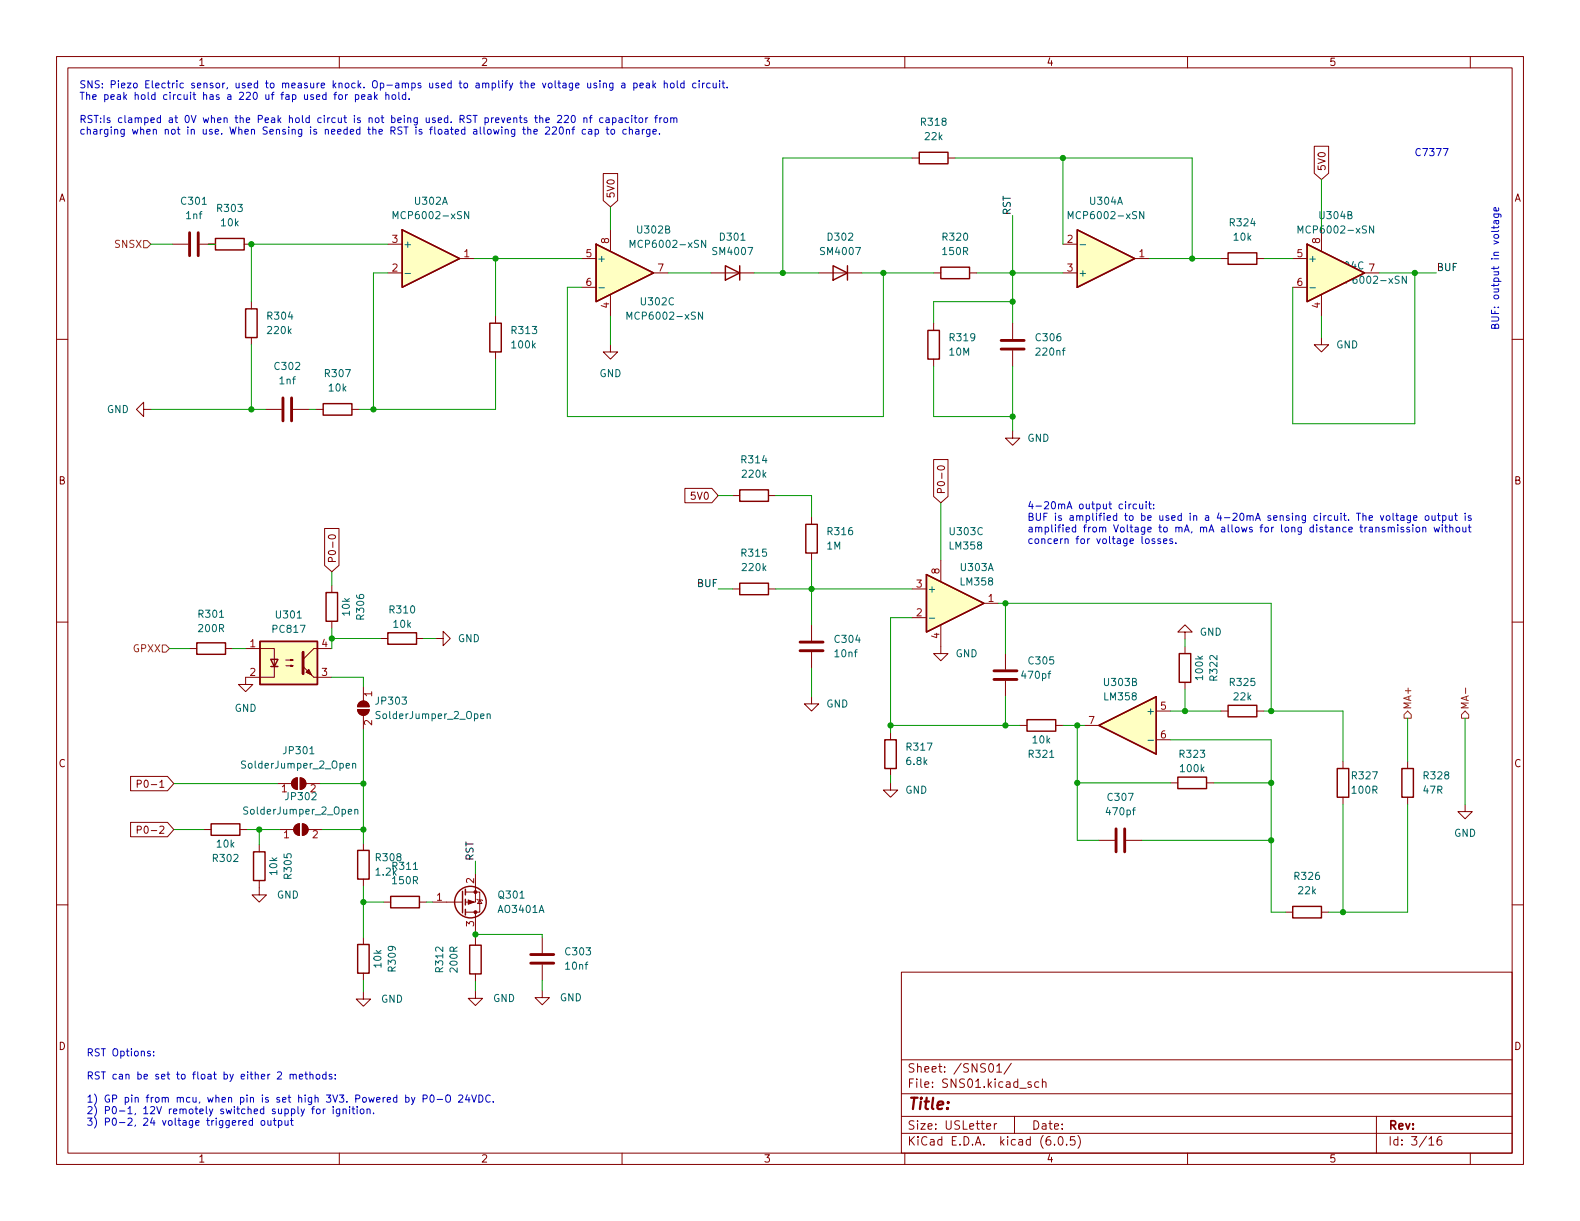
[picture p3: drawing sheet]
<svg xmlns="http://www.w3.org/2000/svg" width="279mm" height="216mm" viewBox="0 0 279 216" stroke-linecap="round" stroke-linejoin="round" font-family="sans-serif">
<g fill="none" stroke="#840000" stroke-width=".18">
<path d="M10 10h259.4v195.9h-259.4zM12 12h255.4v191.9h-255.4zM60 10v2M110 10v2M160 10v2M210 10v2M260 10v2M106.7 30.7h2.5v4.8l-1.3 1.1-1.2-1.1zM161.3 27.9h1.3M167.6 27.9h1.3M232.4 25.9h2.6v4.7l-1.3 1.2-1.3-1.2zM10 60h2"/>
<path d="M30.5 43.2h2.8M35.3 43.2h2.8M43.2 43.2h1.2M44.4 53.3v1.3M44.4 59.7v1.3M68.6 48.3h2.5M68.6 43.2h2.5M81.3 45.7h2.5M87.6 55.9v1.3M102.9 45.7h2.5M102.9 50.8h2.5M107.9 40.6v3.9"/>
<path d="M107.9 52.1v3.8M115.6 48.3h2.5M125.7 48.3h7.6M144.8 48.3h7.6M165.1 48.3h1.3M165.1 57.2v1.2M171.4 48.3h1.3M179.1 57.2v2.7M188 48.3h2.5M188 43.2h2.5M200.7 45.7h2.5M215.9 45.7h1.3"/>
<path d="M222.2 45.7h1.3M228.6 45.7h2.5M228.6 50.8h2.5M233.7 59.7v1.3h1.2l-1.2 1.2-1.3-1.2h1.3M233.7 40.6v3.9M233.7 52.1v3.8M267.4 60h2M25.4 72.4v-1.3l-1.3 1.3 1.3 1.3v-1.3h1.3M47 72.4h2.8M51.8 72.4h2.8M55.9 72.4h1.2M62.2 72.4h1.3"/>
<path d="M87.6 62.2v1.3M107.9 61v1.2h-1.2l1.2 1.3 1.3-1.3h-1.3M165.1 63.5v1.3M179.1 76.2v1.3h1.2l-1.2 1.2-1.3-1.2h1.3M179.1 62v2.8M57.4 93.4h2.5v6.6l-1.2 1.1-1.3-1.1zM58.1 94.7a.75 .75 0 0 1 1.2 .3 .72 .72 0 0 1-1.2-.1zM121.1 86.4h4.8l1.1 1.2-1.1 1.3h-4.8zM129.5 87.6h1.3M135.9 87.6h1.3M143.5 91.4v1.3M143.5 97.8v1.3"/>
<path d="M165.1 81.3h2.5v6.5l-1.2 1.1-1.3-1.1zM165.8 82.6a.75 .75 0 0 1 1.2 .2 .72 .72 0 0 1-1.2-.1zM166.4 99.1v3.8M10 110h2M33.5 114.7h1.3M39.9 114.7h1.2M43.4 114.7h5.1v5.1h-5.1v1.2h1.3l-1.3 1.3-1.2-1.3h1.2M50.5 117.7h1.3l-.4 .2v-.3l.4 .1M50.5 116.7h1.3l-.4 .1v-.2l.4 .1M55.5 119.8h3.2M58.7 103.5v1.3M58.7 109.9v1.2"/>
<path d="M58.7 114.7h-3.2l-1.9 1.9M67.3 112.9h1.3M73.7 112.9h1.2M77.1 112.9h1.3v-1.3l1.2 1.3-1.2 1.3v-1.3M129.5 104.1h1.3M135.9 104.1h1.3M143.5 110.5v2.8M143.5 115.3v2.8M161.3 109.2h2.5M161.3 104.1h2.5M166.4 110.5v5.1h1.2l-1.2 1.2-1.3-1.2h1.3M174 106.7h2.5"/>
<path d="M177.8 115.6v2.8M209.5 111.8h1.3l-1.3-1.3-1.2 1.3h1.2v1.2M209.5 114.3v1.3M267.4 110h2M23.1 137.3h6.5l1.1 1.3-1.1 1.2h-6.5zM24.3 138.6h.6l.1-.2-.1-.3-.6-.1v1.2M49 138.6h2.6M51.9 137.8l.7-.3v2.1a1.02 1.02 0 0 1-1-.7 1.02 1.02 0 0 1 .3-1.1zM53.1 137.5a1.02 1.02 0 0 1 1 1.1 1.02 1.02 0 0 1-1 1zM54.1 138.6h2.5M63.2 125.5h2.1a1.02 1.02 0 0 1-1 1 1.02 1.02 0 0 1-1.1-1zM63.5 124.3a1.02 1.02 0 0 1 1.1-.3 1.02 1.02 0 0 1 .7 1h-2.1z"/>
<path d="M64.3 121.4v2.6M64.3 126.5v2.5M143.5 123.2v1.3h1.3l-1.3 1.2-1.3-1.2h1.3M157.5 138.4v1.3h1.2l-1.2 1.3-1.3-1.3h1.3M157.5 129.5v1.3M157.5 135.9v1.3M177.8 120.4v2.8M180.3 128.3h1.3M186.7 128.3h1.3M191.8 128.3h2.5M204.5 125.7h2.5M204.5 130.8h2.5"/>
<path d="M207 138.4h1.3M209.5 120.7v1.2M213.4 138.4h1.2M215.9 125.7h1.3M222.2 125.7h1.3M237.5 134.6v1.3M248.9 134.6v1.3M10 160h2M23.1 145.4h6.5l1.1 1.3-1.1 1.3h-6.5zM24.3 146.7h.6l.1-.2-.1-.3-.6-.1v1.3M36.1 146.7h1.2M42.4 146.7h1.3"/>
<path d="M45.8 155.7v2.5h1.3l-1.3 1.3-1.2-1.3h1.2M45.8 149.4v1.2M49.4 146.7h2.5M52.2 146l.8-.3v2a1.02 1.02 0 0 1-1-.6 1.02 1.02 0 0 1 .2-1.1zM53.5 145.7a1.02 1.02 0 0 1 1 1 1.02 1.02 0 0 1-1 1zM54.5 146.7h2.5M64.3 149.1v1.3M64.3 155.4v1.3M67.8 159.5h1.3M74.2 159.5h1.2M76.5 159.5h5.3M82.3 157.7h2.5v3.6h-2.5"/>
<path d="M84.1 154.4v5.1h-1.8M84.3 159l.2 .1h.7l.1 .2M84.8 159.1l.4 .7h-.7zM194.3 148.6h2.8M199.1 148.6h2.8M237.5 141v1.2M248.9 141v1.2M259.1 142.2v1.3h1.2l-1.2 1.3-1.3-1.3h1.3M267.4 160h2M64.3 175.4v1.3h1.2l-1.2 1.2-1.3-1.2h1.3M64.3 165.7v1.3M64.3 172.1v1.3"/>
<path d="M84.1 175.3v1.2h1.2l-1.2 1.3-1.3-1.3h1.3M84.1 161.3v3.3M84.1 165.9v1.2M84.1 172.2v1.3M95.9 175.1v1.3h1.3l-1.3 1.3-1.3-1.3h1.3M95.9 165.7v2.8M95.9 170.6v2.8M159.4 171.9h108v32h-108zM227.3 161.3h1.3M233.7 161.3h1.2M159.4 197.4h108M159.4 193.4h108"/>
<path d="M159.4 187.4h108M174.5 199.2l.7-.2-.1-.3h-.4l-.2 .2v.7h.6M175 188.2l.2-.1a.81 .81 0 0 1 .6 .6 .81 .81 0 0 1-.3 .8l-.2 .1a.81 .81 0 0 1-.3-1.4zM175.8 198.7v1M176.3 198.7h-.3l-.2 .3M176.3 188.5l.4-.4v1.5M176.3 189.6h.8M178.8 188l-1.3 1.9M179.4 197.4v3M182.3 191.4l-.3-.1-.2 .2v.2l.5 .2v.3h-.5M183.7 191.4l-.4-.1-.3 .3v.4l.1 .2h.6M184.3 191.4l.2-.1 .4 .1 .1 .9"/>
<path d="M184.3 190.8v1.5M243.4 197.4v6.5M60 203.9v2M110 203.9v2M159.4 200.4h108M160 203.9v2M186.5 202.3v.2M187.3 201h.2a.81 .81 0 0 1 .6 .6 .81 .81 0 0 1-.3 .8l-.2 .1a.81 .81 0 0 1-.6-.6 .81 .81 0 0 1 .3-.9zM188.6 202.3v.2M190 201h-.7v.7l.2-.2 .5 .1 .1 .2-.1 .5-.2 .2-.5-.2M190.6 200.8a1.72 1.72 0 0 1 0 2.2M210 203.9v2"/>
<path d="M252.7 201.4l.4-.4v1.5M252.7 202.5h.8M254.8 201a.59 .59 0 0 0-.7 .6v.6l.2 .2 .4 .1 .2-.2 .1-.5-.2-.2-.4-.1-.3 .3M260 203.9v2"/>
</g>
<g fill="none" stroke="#840000" stroke-width=".51">
<path d="M33.5 41.1v4.1M35.1 41.1v4.1M50 70.4v4M51.6 70.4v4M177 60.2h4.1M177 61.7h4.1M53.6 115.3v3.8M141.5 113.5h4M141.5 115.1h4M175.8 118.6h4M175.8 120.1h4M197.4 146.6v4"/>
<path d="M198.9 146.6v4M93.9 168.8h4M93.9 170.3h4"/>
</g>
<g fill="none" stroke="#840000" stroke-width=".25">
<path d="M162.6 26.9h5v2.1h-5zM38.1 42.2h5.1v2h-5.1zM43.4 54.6h2.1v5.1h-2.1zM71.1 40.6l10.2 5.1-10.2 5.1zM86.6 57.2h2v5h-2zM105.4 43.2l10.2 5.1-10.2 5zM128.3 47l2.5 1.3-2.5 1.2zM130.8 47v2.5M147.3 47l2.6 1.3-2.6 1.2zM149.9 47v2.5M164.1 58.4h2v5.1h-2zM166.4 47.2h5v2.1h-5z"/>
<path d="M190.5 40.6l10.2 5.1-10.2 5.1zM217.2 44.7h5v2h-5zM231.1 43.2l10.2 5.1-10.2 5zM57.1 71.4h5.1v2h-5.1zM130.8 86.6h5.1v2h-5.1zM142.5 92.7h2v5.1h-2zM34.8 113.7h5.1v2h-5.1zM46 113.4h10.1v7.6h-10.1zM47.9 116.6h1.2l-.6 1.3zM47.9 117.9h1.2M57.7 104.8h2v5.1h-2zM68.6 111.9h5.1v2h-5.1z"/>
<path d="M130.8 103.1h5.1v2.1h-5.1zM163.8 101.6l10.2 5.1-10.2 5.1zM208.5 115.6h2.1v5.1h-2.1zM156.5 130.8h2v5.1h-2zM181.6 127.3h5.1v2h-5.1zM194.3 128.3l10.2-5.1v10.2zM208.3 137.4h5.1v2h-5.1zM217.2 124.7h5v2h-5zM236.5 135.9h2v5.1h-2zM247.9 135.9h2v5.1h-2zM37.3 145.7h5.1v2h-5.1zM44.8 150.6h2.1v5.1h-2.1z"/>
<path d="M63.2 150.4h2.1v5h-2.1zM69.1 158.5h5.1v2h-5.1zM81.8 157.6v3.8M82.3 157.2v1M82.3 159v1M63.2 167h2.1v5.1h-2.1zM82.3 160.8v1M83.1 167.1h2v5.1h-2zM228.6 160.3h5.1v2h-5.1z"/>
<circle cx="83.2" cy="159.5" r="2.79"/>
</g>
<g fill="#840000" stroke="#840000" stroke-width=".18">
<path d="M82.8 159.1l1 .4-1 .4z"/>
<path d="M63.5 124.3a1.02 1.02 0 0 1 1.1-.3 1.02 1.02 0 0 1 .7 1h-2.1z"/>
<path d="M63.2 125.5h2.1a1.02 1.02 0 0 1-1 1 1.02 1.02 0 0 1-1.1-1z"/>
<path d="M53.6 117.9l1.9 1.9z"/>
<path d="M54.1 118.9l.5-.5 .5 1z"/>
<path d="M52.2 146l.8-.3v2a1.02 1.02 0 0 1-1-.6 1.02 1.02 0 0 1 .2-1.1z"/>
<path d="M53.5 145.7a1.02 1.02 0 0 1 1 1 1.02 1.02 0 0 1-1 1z"/>
<path d="M51.9 137.8l.7-.3v2.1a1.02 1.02 0 0 1-1-.7 1.02 1.02 0 0 1 .3-1.1z"/>
<path d="M53.1 137.5a1.02 1.02 0 0 1 1 1.1 1.02 1.02 0 0 1-1 1z"/>
<circle cx="84.1" cy="157.7" r=".25"/>
<circle cx="84.1" cy="161.3" r=".25"/>
</g>
<g fill="none" stroke="#006464" stroke-width=".18">
<path d="M69.5 38.7v-1.3l.4 .9 .5-.9v1.3M82.9 37.4v1.3l-.7-1.3v1.3M188.9 38.7v-1.3l.4 .9 .4-.9v1.3M202.3 37.4v1.3l-.8-1.3v1.3M242.9 39.9v1.3l-.7-1.3v1.3M71.6 48.4h1M105.9 50.9h1M107.3 50.9l1.2 .4-1.2 .4M108 49.5v1M110.9 56.5v-1.3l.4 .9 .4-.9v1.3M111.4 43.8v-1.3l.5 .9 .4-.9v1.3M124.2 55.2v1.3l-.7-1.3v1.3"/>
<path d="M124.8 42.5v1.3l-.7-1.3v1.3M191 43.3h1M229.5 41.2v-1.3l.5 1 .4-1v1.3M231.6 50.9h1M233 50.9l1.3 .4-1.3 .4M233.8 49.5v1M235.3 50.1v-1.3l.5 .9 .4-.9v1.3M248.7 48.8v1.3l-.7-1.3v1.3M164.3 109.3h1M165.7 109.3l1.2 .4-1.2 .5M166.5 107.9v1M62.4 135.1l.1-.1h.3l.1 .8"/>
<path d="M62.4 135v.8M86.1 126.3l.2-.1 .3 .1 .1 .8M86.1 126.2v.9M203 130.9h1M62.7 143.2l.2-.1 .3 .1 .1 .8M62.7 143.1v.9"/>
</g>
<g fill="#ffffc2" stroke="#ffffc2" stroke-width=".18">
<path d="M163.8 101.6l10.2 5.1-10.2 5.1z"/>
<path d="M71.1 40.6l10.2 5.1-10.2 5.1z"/>
<path d="M46 113.4h10.1v7.6h-10.1z"/>
<path d="M105.4 43.2l10.2 5.1-10.2 5z"/>
<path d="M190.5 40.6l10.2 5.1-10.2 5.1z"/>
<path d="M231.1 43.2l10.2 5.1-10.2 5z"/>
<path d="M194.3 128.3l10.2-5.1v10.2z"/>
</g>
<path d="M25.4 42.5h.6l.7 .7-.7 .6h-.6zM28.7 114h.6l.7 .7-.7 .6h-.6zM248.9 125.7l.7 .7v.6h-1.3v-.6zM259.1 125.7l.6 .7v.6h-1.3v-.6zM259.2 121.7v.9" fill="none" stroke="#725600" stroke-width=".18"/>
<g fill="none" stroke="#0000c2" stroke-width=".18">
<path d="M59 16.7h.5M59.5 16.3l-.3 .2v1.1M60 16.8l.3-.1 .3 .3v.3l-.3 .3-.3-.1-.1-.2zM61.1 16.7v.9M61.5 16.7l-.4 .3M62.9 16.8l.3-.1 .3 .3-.2 .5h-.4M62.9 16.7v1.3M63.9 17.2l.6-.2v-.2l-.4-.1-.2 .2 .1 .6h.5M65.1 16.8h.5v.8M65.6 17l-.4 .1-.2 .2 .2 .3 .4-.1M66.2 16.3v1.3M66.4 17.1l.3 .5"/>
<path d="M66.7 16.7l-.5 .5M68.2 16.9l.2-.2 .3 .1 .1 .8M68.2 16.3v1.3M69.4 16.8l.3-.1 .3 .3v.3l-.3 .3-.3-.1-.1-.2zM70.5 16.3v1.1l.2 .2M71.7 16.8l-.3-.1-.3 .3 .2 .5h.4M71.7 16.3v1.3M72.3 17.5v.1M105.5 14.8l-.3-.1-.2 .2 .1 .2 .4 .1v.3h-.5M106.1 14.3v.1M106.1 14.7v.8M106.7 14.8l.2-.1 .3 .1v.7"/>
<path d="M106.7 14.7v.8M108.4 14.7v1l-.3 .3-.3-.1M108.4 14.8l-.4-.1-.2 .2 .1 .6h.5M110 14.8h.4l.1 .7M110.5 15l-.4 .1-.2 .1 .2 .3h.4M112.1 14.8l.3-.1 .3 .2-.1 .6h-.5M112.1 14.7v1.3M113.2 15.1l.6-.1-.1-.2-.4-.1-.1 .2v.6h.5M114.3 14.8h.5l.1 .7M114.9 15l-.5 .1-.1 .1 .1 .3h.5M115.5 14.3v1.2M115.6 15.1l.3 .4"/>
<path d="M115.9 14.7l-.4 .5M117.5 14.8l.1-.1 .3 .1 .1 .7M117.5 14.3v1.2M118.7 14.8l.3-.1 .2 .2v.4l-.2 .2h-.3l-.2-.2zM119.8 14.3v1.1l.1 .1M121 14.8l-.4-.1-.2 .2 .1 .6h.5M121 14.3v1.2M123.1 14.8l-.4-.1-.2 .2 .1 .6h.5M123.6 14.3v.1M123.6 14.7v.8M124.2 14.7v.8M124.6 14.7l-.4 .2"/>
<path d="M125.6 14.8l-.4-.1-.2 .2 .1 .6h.5M126.1 14.7l.1 .8h.3l.2-.1M126.7 14.7v.8M127.3 14.3v.1M127.3 14.7v.8M127.7 14.7h.5M127.9 14.3v1.1l.3 .1M128.6 15.4v.1M96.5 22.6l.5-.1 .2 .3-.8 .9h.8M97.7 22.6l.5-.1 .2 .3-.8 .9h.8M98.6 20.5l.5-.1 .2 .4-.8 .9h.8M99 22.6l.2-.1a.68 .68 0 0 1 .4 .6 .68 .68 0 0 1-.4 .6l-.2-.1-.1-.4z"/>
<path d="M99.8 20.5l.5-.1 .2 .4-.8 .9h.8M100.2 23l.1-.1h.3l.1 .8M100.2 22.9v.8M101.1 20.5l.2-.1a.68 .68 0 0 1 .5 .6 .68 .68 0 0 1-.5 .7l-.2-.1-.1-.4zM101.1 22.9h.5M101.6 22.5l-.3 .1v1.1M103.2 20.9l.2-.1 .3 .1 .1 .8M103.2 20.8v.9M103.6 22.9h-.4l-.3 .2 .2 .6h.5M104.1 22.9h.5v.8M104.2 20.8h.5M104.6 23.2h-.4l-.2 .2 .2 .3h.4"/>
<path d="M104.7 20.4l-.3 .2v1.1M105.2 22.9h.4l.2 .2-.1 .6h-.5M105.2 22.9v1.2M106.6 20.9l-.3-.1-.3 .3 .2 .5h.4M107.2 20.9h.5v.8M107.2 22.9h.5M107.4 22.5v1l.3 .2M107.7 21.1l-.4 .1-.2 .2 .2 .3 .4-.1M108.1 22.9h.3l.3 .2v.4l-.3 .2h-.3l-.1-.2zM108.3 20.9l.4-.1 .2 .3-.1 .5h-.5M108.3 20.8v1.3M109.5 20.9h.5v.8"/>
<path d="M110 21.1l-.4 .1-.2 .2 .2 .3 .4-.1M110.7 22.9h-.3l-.3 .2 .2 .6h.4M111.2 20.9l-.4-.1-.2 .3 .1 .5h.5M111.3 23l.2-.1h.3v.8M111.3 22.5v1.2M111.7 20.4v.1M111.7 20.8v.9M112.1 20.8h.5M112.3 20.4v1.1l.3 .2M112.4 22.9h.5l.1 .8M113 23.2h-.4l-.2 .2 .2 .3h.4M113.1 20.9l.3-.1 .3 .3v.3l-.3 .3-.3-.1-.1-.2z"/>
<path d="M113.6 22.9v.8M114 22.9l-.4 .2M114.2 20.8v.9M114.6 20.8l-.4 .3M114.9 22.9v1l-.2 .2h-.3M114.9 22.9h-.3l-.3 .2 .1 .6h.5M115.5 23.3l.6-.1-.1-.3h-.4l-.1 .2v.6h.5M115.8 20.8h.5M116.3 20.4l-.4 .2v1.1M116.6 23.6v.1M116.7 20.8v.9M117 20.8l-.3 .3"/>
<path d="M117.5 20.9l.3-.1 .3 .3v.3l-.3 .3-.3-.1-.1-.2zM118.6 20.9l.2-.1 .3 .1 .1 .8M118.6 20.8v.9M119.2 21l.1-.2 .3 .1 .1 .8M255.2 26.3h.9l-.6 1.2M264.2 37.8h1l.2 .3v.3M264.2 40v.4M264.2 37.8v.4l.2 .2 .6-.1v-.5M264.5 39v.4l.2 .2 .3-.2v-.4M265 36.8v.3l-.2 .2-.6-.1v-.4l.3-.1 .1 .6M265 40l-.2 .3h-1M265 39l-.8 .1v.4"/>
<path d="M199.6 89.1v.9M200 89.1l-.4 .3M201 89.2l-.4-.1-.2 .3 .1 .5h.5M201.5 89.1l.1 .8 .3 .1 .2-.1M202.1 89.1v.9M202.7 88.7v.1M202.7 95.3h.3l.2 .2v.4l-.2 .2-.3-.1-.1-.1zM202.7 89.1v.9M203.1 89.1h.5M203.3 88.7v1.1l.3 .2M204 89.9v.1M204 89.2v.1"/>
<path d="M204.2 95.3h-.3l-.2 .1 .1 .2 .4 .1v.3h-.5M205.2 95.3h-.3l-.2 .1 .1 .2 .4 .1v.3h-.5M205.8 95.7l.6-.1-.1-.3h-.4l-.1 .1v.6h.5M207.3 95.3h-.3l-.2 .1 .1 .2 .4 .1v.3h-.5M207.9 96v.1M244.1 91.2l.3 .8 .3-.8M244.9 93.3l-.3-.1-.2 .2 .1 .2 .4 .1v.3h-.5M245.2 91.2h.3l.3 .2v.4l-.3 .2h-.3l-.1-.2zM245.5 93.3l.2-.1 .3 .1v.8M245.5 93.2v.9M246 93.4l.2-.2 .3 .1 .1 .8M246.3 90.8v1l.2 .2"/>
<path d="M246.8 91.2h.5M247 90.8v1l.3 .2M247.2 92.8v.1M247.2 93.2v.9M247.7 91.2h.5l.1 .8M248.2 93.3l-.3-.1-.2 .2 .1 .2 .4 .1v.3h-.5M248.3 91.5h-.5l-.1 .2 .1 .3h.5M249.2 93.3l-.3-.1-.1 .2v.2l.4 .1v.3h-.4M249.4 91.2v1l-.2 .2h-.3M249.4 91.2h-.3l-.3 .2 .1 .6h.5M249.8 92.8v.1M249.8 93.2v.9"/>
<path d="M250 91.6l.6-.1-.1-.3h-.4l-.1 .2v.6h.5M250.5 93.3l.3-.1 .3 .3v.3l-.3 .3-.3-.1-.1-.2zM251.6 93.3l.2-.1 .3 .1v.8M251.6 93.2v.9M252.1 91.2h.3l.3 .2v.4l-.3 .2h-.3l-.1-.2zM253.2 91.2l.1 .8h.3l.2-.1M253.6 93.2l.2 .9 .3-.6 .2 .6 .3-.9M253.8 91.2v.8M254.2 91.2h.5M254.4 90.8v1l.3 .2M255 92.8v.1M255 93.2v.9"/>
<path d="M255.1 91.2h.4l.2 .2-.1 .6h-.5M255.1 91.2v1.2M255.5 93.2h.5M255.6 92.8v1.1l.4 .2M256.3 91.2v.8h.3l.2-.1M256.4 93.3l.2-.1 .3 .1v.8M256.4 92.8v1.3M256.8 91.2v.8M257.2 91.2h.5M257.4 90.8v1l.3 .2M257.5 93.3l.2-.1 .4 .1v.5l-.1 .2-.3 .1-.2-.2zM258.7 93.2v.8l.3 .1 .2-.2"/>
<path d="M259.1 90.8v.1M259.1 91.2v.8M259.2 93.2v.9M259.6 93.2h.5M259.8 92.8v1.1l.3 .2M260.1 91.2h-.3l-.2 .2 .1 .1 .4 .2v.3h-.5M26.6 185.9h-.3l-.2 .1v.2l.5 .1v.4h-.5M27.2 186.6v.1M27.2 185.9v.1M44.6 198.2l-.3-.1-.3 .3 .2 .5h.4M44.6 197.7v1.3M46.3 198.2l.3-.1 .2 .3v.3l-.2 .3-.3-.1-.1-.2z"/>
<path d="M47.4 198.1v.8l.3 .1 .2-.1M47.9 198.1v.9M48.3 198.1h.5M48.5 197.7v1.1l.3 .2M49.2 198.2l.4-.1 .2 .3-.1 .5h-.5M49.2 198.1v1.3M50.4 198.1l.1 .8 .3 .1 .1-.1M50.9 198.1v.9M51.3 190.1l.2-.1h.3v.8M51.3 190v.8M51.4 198.1h.4M51.5 197.7v1.1l.3 .2"/>
<path d="M51.8 190.1l.2-.1h.3l.1 .8M52.9 190.4l.6-.1v-.3h-.4l-.2 .1 .1 .6h.5M53.9 190h.5M54.1 189.5v1.1l.3 .2M54.8 190.1l.2-.1h.3l.1 .8M54.8 189.5v1.3M55.1 196.1h.5M55.6 195.7l-.3 .1v1.1M56 190h.3l.3 .2v.4l-.3 .2-.3-.1-.1-.1zM56.1 196.1h.3l.2 .2v.4l-.2 .2h-.3l-.1-.2zM57.2 196.1v.8M57.5 196.1l-.3 .2"/>
<path d="M57.6 190h-.3l-.3 .2 .2 .5h.4M57.6 189.5v1.3M58.7 190h-.3l-.2 .1 .1 .2 .4 .1v.3h-.5M58.9 196.1v.8M59.3 190.7v.1M59.3 190v.1M60.1 196.1v1l-.3 .3-.3-.1M60.1 196.1h-.4l-.2 .2 .1 .6h.5M60.7 196.2l.2-.1h.3v.8M60.7 196.1v.8M61.8 196.1v.8M62.2 196.1h.5"/>
<path d="M62.4 195.7v1.1l.3 .1M63.2 196.1v.8M63.8 196.1h.3l.3 .2v.4l-.3 .2h-.3l-.1-.2zM64.9 196.2l.2-.1h.3l.1 .8M64.9 196.1v.8M66.1 196.8v.1M72.8 194l.3 .9M73.4 194l-.4 1.2-.2 .1M74.8 194.3l.6-.1 .2-.2-.1-.3-.7-.1v1.3M76.2 193.7l.1-.1a.68 .68 0 0 1 .5 .7 .68 .68 0 0 1-.5 .6l-.1-.1-.2-.4zM77.3 194.4h1M78.9 193.8l.2-.2a.43 .43 0 0 1 .6 .4v.5a.42 .42 0 0 1-.5 .4 .42 .42 0 0 1-.4-.4z"/>
<path d="M81.1 193.7l.5-.1 .2 .4-.7 .9h.7M82.6 193.6l-.3 .9h.8M82.9 194v.9M83.4 193.6l.4 1.3 .5-1.3M84.7 193.6a.64 .64 0 0 1 .7 .7 .64 .64 0 0 1-.7 .6zM86.7 193.7a.6 .6 0 0 0-.9 .5 .6 .6 0 0 0 .6 .7l.3-.1M87.2 194.8v.1"/>
</g>
<g fill="none" stroke="#009600" stroke-width=".18">
<path d="M107.9 36.6v4M161.3 27.9h-22.9v20.4M168.9 27.9h41.9v17.8M179.1 38.1v19.1M188 27.9v15.3M233.7 31.8v8.8M26.7 43.2h3.8M36.8 43.2h1.3M68.6 48.3h-2.6v24.1M68.6 43.2h-24.2v10.1M83.8 45.7h19.1M87.6 45.7v10.2"/>
<path d="M107.9 55.9v5.1M118.1 48.3h7.6M133.3 48.3h11.5M152.4 48.3h12.7M156.2 48.3v25.4h-55.9v-22.9h2.6M172.7 48.3h15.3M179.1 53.3h-14v3.9M203.2 45.7h12.7M223.5 45.7h5.1M233.7 55.9v3.8M243.8 48.3h10.2M250.2 48.3v26.6h-21.6v-24.1"/>
<path d="M26.7 72.4h20.3M44.4 61v11.4M54.6 72.4h1.3M87.6 63.5v8.9h-24.1M165.1 64.8v8.9h14M179.1 64.8v11.4M127 87.6h2.5M137.2 87.6h6.3v3.8M143.5 99.1v11.4M166.4 88.9v10.2M30 114.7h3.5M41.1 114.7h2.3"/>
<path d="M58.7 119.8h5.6v1.6M58.7 112.9h8.6M58.7 101.1v2.4M58.7 111.1v3.6M74.9 112.9h2.2M127 104.1h2.5M137.2 104.1h24.1M143.5 118.1v5.1M161.3 109.2h-3.8v20.3M176.5 106.7h48.3v19M177.8 106.7v8.9M209.5 113v1.3"/>
<path d="M30.7 138.6h18.3M56.6 138.6h7.7M64.3 129v20.1M157.5 128.3h22.8M157.5 137.2v1.2M177.8 123.2v5.1M188 128.3h3.8M190.5 128.3v20.3h3.8M190.5 138.4h16.5M207 125.7h8.9M207 130.8h17.8v30.5h2.5M209.5 121.9v3.8"/>
<path d="M214.6 138.4h10.2M223.5 125.7h14v8.9M248.9 127v7.6M259.1 127v15.2M30.7 146.7h5.4M43.7 146.7h5.7M45.8 146.7v2.7M57 146.7h7.3M64.3 159.5h3.5M64.3 156.7v9M75.4 159.5h1.1M84.1 152.3v2.1"/>
<path d="M201.9 148.6h22.9M237.5 142.2v19.1M248.9 142.2v19.1h-14M64.3 173.4v2M84.1 164.6v1.3M84.1 173.5v1.8M84.1 165.2h11.8v.5M95.9 173.4v1.7"/>
</g>
<g fill="#009600" stroke="#009600" stroke-width=".18">
<circle cx="157.5" cy="128.3" r=".46"/>
<circle cx="143.5" cy="104.1" r=".46"/>
<circle cx="84.1" cy="165.2" r=".46"/>
<circle cx="190.5" cy="138.4" r=".46"/>
<circle cx="209.5" cy="125.7" r=".46"/>
<circle cx="224.8" cy="138.4" r=".46"/>
<circle cx="224.8" cy="148.6" r=".46"/>
<circle cx="237.5" cy="161.3" r=".46"/>
<circle cx="224.8" cy="125.7" r=".46"/>
<circle cx="179.1" cy="53.3" r=".46"/>
<circle cx="188" cy="27.9" r=".46"/>
<circle cx="156.2" cy="48.3" r=".46"/>
<circle cx="179.1" cy="73.7" r=".46"/>
<circle cx="179.1" cy="48.3" r=".46"/>
<circle cx="87.6" cy="45.7" r=".46"/>
<circle cx="138.4" cy="48.3" r=".46"/>
<circle cx="177.8" cy="128.3" r=".46"/>
<circle cx="190.5" cy="128.3" r=".46"/>
<circle cx="177.8" cy="106.7" r=".46"/>
<circle cx="66" cy="72.4" r=".46"/>
<circle cx="44.4" cy="72.4" r=".46"/>
<circle cx="58.7" cy="112.9" r=".46"/>
<circle cx="44.4" cy="43.2" r=".46"/>
<circle cx="64.3" cy="138.6" r=".46"/>
<circle cx="64.3" cy="146.7" r=".46"/>
<circle cx="64.3" cy="159.5" r=".46"/>
<circle cx="45.8" cy="146.7" r=".46"/>
<circle cx="210.8" cy="45.7" r=".46"/>
<circle cx="250.2" cy="48.3" r=".46"/>
</g>
<text font-size="2.8" fill="#840000" x="160.4" y="196.2">Title:</text>
<g font-size="2.1" fill="#840000">
<text x="160.4" y="189.7">Sheet: /SNS01/</text>
<text x="160.4" y="192.4">File: SNS01.kicad_sch</text>
<text x="160.4" y="202.5">KiCad E.D.A. kicad (6.0.5)</text>
<text x="160.4" y="199.7">Size: USLetter</text>
<text x="182.4" y="199.7">Date:</text>
<text x="245.4" y="199.7">Rev:</text>
<text x="245.4" y="202.5">Id: 3/16</text>
</g>
<g font-size="1.8" fill="#840000">
<text x="35" y="11.6">1</text>
<text x="85" y="11.6">2</text>
<text x="135" y="11.6">3</text>
<text x="185" y="11.6">4</text>
<text x="235" y="11.6">5</text>
<text x="10.3" y="35.6">A</text>
<text x="108.7" y="35.1" transform="rotate(-90 108.7 35.1)">5V0</text>
<text x="234.4" y="30.3" transform="rotate(-90 234.4 30.3)">5V0</text>
<text x="267.7" y="35.6">A</text>
<text x="236.1" y="50.2">MCP6002-xSN</text>
<text x="10.3" y="85.7">B</text>
<text x="122.4" y="88.4">5V0</text>
<text x="167.1" y="87.5" transform="rotate(-90 167.1 87.5)">P0-0</text>
<text x="267.7" y="85.7">B</text>
<text x="59.4" y="99.7" transform="rotate(-90 59.4 99.7)">P0-0</text>
<text x="10.3" y="135.6">C</text>
<text x="267.7" y="135.6">C</text>
<text x="25.6" y="139.3">P0-1</text>
<text x="25.6" y="147.4">P0-2</text>
<text x="10.3" y="185.7">D</text>
<text x="267.7" y="185.7">D</text>
<text x="35" y="205.6">1</text>
<text x="85" y="205.6">2</text>
<text x="135" y="205.6">3</text>
<text x="185" y="205.6">4</text>
<text x="235" y="205.6">5</text>
</g>
<g font-size="1.8" fill="#0000c2">
<text x="14" y="15.6">SNS: Piezo Electric sensor, used to measure knock. Op-amps used to amplify the voltage using a peak hold circuit.</text>
<text x="14" y="17.6">The peak hold circuit has a 220 uf fap used for peak hold.</text>
<text x="14" y="21.7">RST:Is clamped at 0V when the Peak hold circut is not being used. RST prevents the 220 nf capacitor from</text>
<text x="14" y="23.8">charging when not in use. When Sensing is needed the RST is floated allowing the 220nf cap to charge.</text>
<text x="250.1" y="27.6">C7377</text>
<text x="265.1" y="58.4" transform="rotate(-90 265.1 58.4)">BUF: output in voltage</text>
<text x="181.6" y="90">4-20mA output circuit:</text>
<text x="181.6" y="92.1">BUF is amplified to be used in a 4-20mA sensing circuit. The voltage output is</text>
<text x="181.6" y="94.1">amplified from Voltage to mA, mA allows for long distance transmission without</text>
<text x="181.6" y="96.2">concern for voltage losses.</text>
<text x="15.2" y="186.8">RST Options:</text>
<text x="15.2" y="190.9">RST can be set to float by either 2 methods:</text>
<text x="15.2" y="195">1) GP pin from mcu, when pin is set high 3V3. Powered by P0-O 24VDC.</text>
<text x="15.2" y="197">2) P0-1, 12V remotely switched supply for ignition.</text>
<text x="15.2" y="199">3) P0-2, 24 voltage triggered output</text>
</g>
<g font-size="1.8" fill="#006464">
<text x="163" y="22.2">R318</text>
<text x="163.6" y="24.8">22k</text>
<text x="32.2" y="36.2">C301</text>
<text x="33" y="38.7">1nf</text>
<text x="38.5" y="37.5">R303</text>
<text x="39.2" y="40">10k</text>
<text x="70.3" y="38.7">MCP6002-xSN</text>
<text x="73.4" y="36.2">U302A</text>
<text x="112.8" y="41.3">U302B</text>
<text x="189.6" y="38.7">MCP6002-xSN</text>
<text x="192.8" y="36.2">U304A</text>
<text x="217.6" y="40">R324</text>
<text x="230.3" y="41.3">MCP6002-xSN</text>
<text x="233.5" y="38.7">U304B</text>
<text x="71.2" y="43.8">+</text>
<text x="105.5" y="46.4">+</text>
<text x="108.6" y="46.8" transform="rotate(-90 108.6 46.8)">V+</text>
<text x="112.2" y="43.8">MCP6002-xSN</text>
<text x="126.2" y="45.1">SM4007</text>
<text x="127.4" y="42.5">D301</text>
<text x="145.3" y="45.1">SM4007</text>
<text x="146.5" y="42.5">D302</text>
<text x="166.8" y="42.5">R320</text>
<text x="166.8" y="45.1">150R</text>
<text x="218.2" y="42.5">10k</text>
<text x="231.3" y="46.4">+</text>
<text x="234.3" y="46.8" transform="rotate(-90 234.3 46.8)">V+</text>
<text x="113.5" y="54">U302C</text>
<text x="190.6" y="48.9">+</text>
<text x="47.4" y="56.5">R304</text>
<text x="47.4" y="59.1">220k</text>
<text x="90.6" y="59.1">R313</text>
<text x="111.6" y="56.5">MCP6002-xSN</text>
<text x="48.7" y="65.4">C302</text>
<text x="90.6" y="61.6">100k</text>
<text x="167.9" y="62.9">10M</text>
<text x="168.1" y="60.3">R319</text>
<text x="183.3" y="60.3">C306</text>
<text x="183.4" y="62.9">220nf</text>
<text x="236.3" y="61.6">GND</text>
<text x="49.5" y="67.9">1nf</text>
<text x="57.6" y="66.7">R307</text>
<text x="58.2" y="69.2">10k</text>
<text x="106" y="66.7">GND</text>
<text x="18.9" y="73">GND</text>
<text x="131.2" y="81.9">R314</text>
<text x="181.7" y="78.1">GND</text>
<text x="131.4" y="84.5">220k</text>
<text x="146.5" y="94.6">R316</text>
<text x="168.1" y="94.6">U303C</text>
<text x="131.2" y="98.4">R315</text>
<text x="131.4" y="101">220k</text>
<text x="146.2" y="97.2">1M</text>
<text x="168" y="97.2">LM358</text>
<text x="170" y="101">U303A</text>
<text x="164" y="104.8">+</text>
<text x="167" y="105.2" transform="rotate(-90 167 105.2)">V+</text>
<text x="170" y="103.5">LM358</text>
<text x="35.2" y="109.2">R301</text>
<text x="35.2" y="111.8">200R</text>
<text x="48.4" y="111.9">PC817</text>
<text x="48.9" y="109.3">U301</text>
<text x="61.8" y="108.8" transform="rotate(-90 61.8 108.8)">10k</text>
<text x="64.4" y="109.4" transform="rotate(-90 64.4 109.4)">R306</text>
<text x="69" y="108.5">R310</text>
<text x="69.6" y="111">10k</text>
<text x="80.9" y="113.5">GND</text>
<text x="147.7" y="113.7">C304</text>
<text x="212.1" y="112.4">GND</text>
<text x="147.7" y="116.2">10nf</text>
<text x="169" y="116.2">GND</text>
<text x="182" y="117.5">C305</text>
<text x="41.5" y="125.9">GND</text>
<text x="66.6" y="124.6">JP303</text>
<text x="146.1" y="125.1">GND</text>
<text x="180.9" y="120">470pf</text>
<text x="195.4" y="123.8">LM358</text>
<text x="195.4" y="121.3">U303B</text>
<text x="212.7" y="120.1" transform="rotate(-90 212.7 120.1)">100k</text>
<text x="215.3" y="120.2" transform="rotate(-90 215.3 120.2)">R322</text>
<text x="217.6" y="121.3">R325</text>
<text x="218.2" y="123.8">22k</text>
<text x="66.9" y="127.1">SolderJumper_2_Open</text>
<text x="182.7" y="131.4">10k</text>
<text x="203.3" y="126.4">+</text>
<text x="43.1" y="135.9">SolderJumper_2_Open</text>
<text x="50.3" y="133.3">JP301</text>
<text x="160.4" y="135.3">6.8k</text>
<text x="160.4" y="132.7">R317</text>
<text x="182" y="134">R321</text>
<text x="208.7" y="134">R323</text>
<text x="208.9" y="136.5">100k</text>
<text x="239.2" y="137.8">R327</text>
<text x="251.9" y="137.8">R328</text>
<text x="50.7" y="141.5">JP302</text>
<text x="160.1" y="140.3">GND</text>
<text x="196" y="141.6">C307</text>
<text x="239.2" y="140.3">100R</text>
<text x="251.8" y="140.3">47R</text>
<text x="38.4" y="149.9">10k</text>
<text x="43.5" y="144">SolderJumper_2_Open</text>
<text x="195.8" y="144.1">470pf</text>
<text x="257.1" y="148">GND</text>
<text x="37.8" y="152.4">R302</text>
<text x="49" y="154.6" transform="rotate(-90 49 154.6)">10k</text>
<text x="51.6" y="155.3" transform="rotate(-90 51.6 155.3)">R305</text>
<text x="66.6" y="154.8">1.2k</text>
<text x="66.6" y="152.3">R308</text>
<text x="69.5" y="153.8">R311</text>
<text x="229" y="155.6">R326</text>
<text x="48.9" y="158.9">GND</text>
<text x="69.5" y="156.3">150R</text>
<text x="88.2" y="161.4">AO3401A</text>
<text x="88.3" y="158.9">Q301</text>
<text x="229.7" y="158.1">22k</text>
<text x="67.4" y="171" transform="rotate(-90 67.4 171)">10k</text>
<text x="70" y="171.7" transform="rotate(-90 70 171.7)">R309</text>
<text x="78.4" y="171.8" transform="rotate(-90 78.4 171.8)">R312</text>
<text x="80.9" y="171.8" transform="rotate(-90 80.9 171.8)">200R</text>
<text x="100.1" y="171.4">10nf</text>
<text x="100.1" y="168.9">C303</text>
<text x="67.4" y="177.3">GND</text>
<text x="87.2" y="177.2">GND</text>
<text x="99" y="177">GND</text>
</g>
<g font-size="1.8" fill="#0f0f0f">
<text x="178.7" y="38.1" transform="rotate(-90 178.7 38.1)">RST</text>
<text x="254" y="47.9">BUF</text>
<text x="123.4" y="103.8">BUF</text>
<text x="83.7" y="152.3" transform="rotate(-90 83.7 152.3)">RST</text>
</g>
<g font-size="1.8" fill="#725600">
<text x="20.4" y="43.8">SNSX</text>
<text x="23.6" y="115.3">GPXX</text>
<text x="249.6" y="125.5" transform="rotate(-90 249.6 125.5)">MA+</text>
<text x="259.7" y="125.5" transform="rotate(-90 259.7 125.5)">MA-</text>
</g>
<g font-size="1.8" fill="#a90000">
<text x="69.4" y="42.9">3</text>
<text x="82.1" y="45.5">1</text>
<text x="103.6" y="45.5">5</text>
<text x="107.7" y="43" transform="rotate(-90 107.7 43)">8</text>
<text x="188.7" y="42.9">2</text>
<text x="201.4" y="45.5">1</text>
<text x="229.4" y="45.5">5</text>
<text x="233.4" y="43" transform="rotate(-90 233.4 43)">8</text>
<text x="235.4" y="47.6">U304C 7</text>
<text x="69.4" y="48">2</text>
<text x="103.6" y="50.5">6</text>
<text x="116.3" y="48">7</text>
<text x="188.7" y="48">3</text>
<text x="229.4" y="50.5">6</text>
<text x="107.7" y="54.5" transform="rotate(-90 107.7 54.5)">4</text>
<text x="233.4" y="54.5" transform="rotate(-90 233.4 54.5)">4</text>
<text x="166.1" y="101.5" transform="rotate(-90 166.1 101.5)">8</text>
<text x="162.1" y="103.9">3</text>
<text x="174.8" y="106.4">1</text>
<text x="162.1" y="109">2</text>
<text x="166.1" y="112.9" transform="rotate(-90 166.1 112.9)">4</text>
<text x="44.2" y="114.4">1</text>
<text x="44.2" y="119.5">2</text>
<text x="56.9" y="119.5">3</text>
<text x="56.9" y="114.4">4</text>
<text x="65.8" y="123.2" transform="rotate(-90 65.8 123.2)">1</text>
<text x="205.2" y="125.5">5</text>
<text x="65.8" y="128.3" transform="rotate(-90 65.8 128.3)">2</text>
<text x="192.5" y="128">7</text>
<text x="205.2" y="130.6">6</text>
<text x="49.8" y="140.1">1</text>
<text x="54.9" y="140.1">2</text>
<text x="50.2" y="148.2">1</text>
<text x="55.3" y="148.2">2</text>
<text x="77.2" y="159.3">1</text>
<text x="83.8" y="156.2" transform="rotate(-90 83.8 156.2)">2</text>
<text x="83.8" y="163.8" transform="rotate(-90 83.8 163.8)">3</text>
</g>
</svg>
